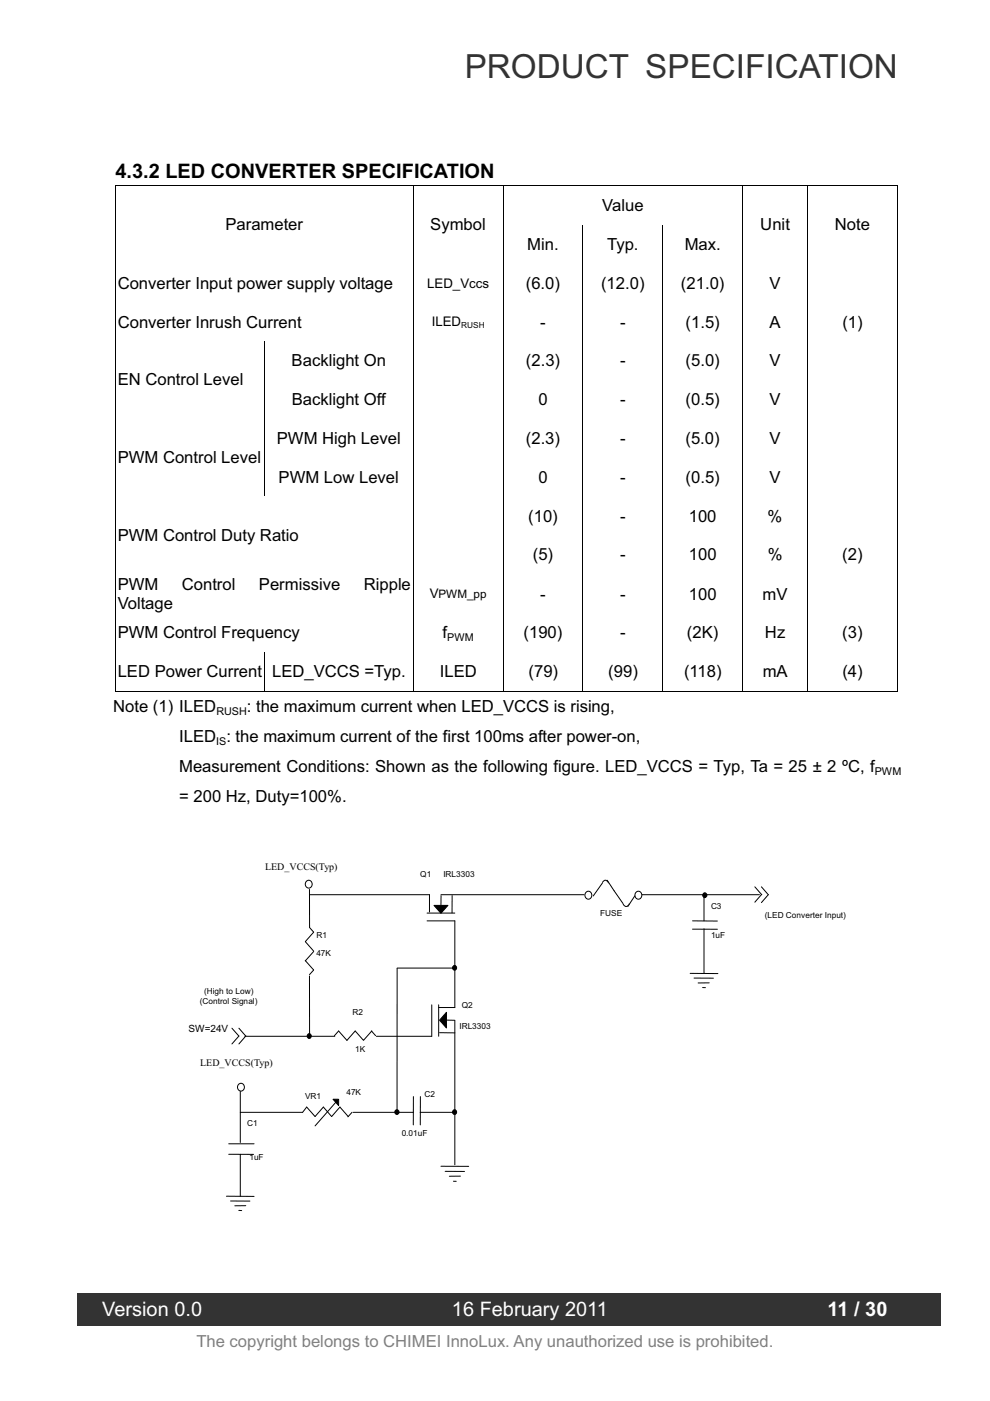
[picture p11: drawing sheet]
<svg xmlns="http://www.w3.org/2000/svg" width="210mm" height="297mm" viewBox="0 0 210 297" stroke-linecap="round" stroke-linejoin="round" font-family="sans-serif">
<path d="M16.4 274.3h183.1v6.8h-183.1z" fill="#333"/>
<g fill="#000">
<path d="M24.4 39.3h.2v.2h-.2zM190.2 39.3h.2v.2h-.2zM24.4 47.6h.2v.2h-.2zM24.4 55.8h.2v.2h-.2zM87.5 47.6h.2v.2h-.2zM87.5 55.8h.2v.2h-.2zM106.6 47.6h.1v.2h-.1zM106.6 55.8h.1v.2h-.1zM123.5 55.8h.2v.2h-.2zM140.4 55.8h.2v.2h-.2zM157.4 47.6h.1v.2h-.1zM157.4 55.8h.1v.2h-.1z"/>
<path d="M171.1 47.6h.2v.2h-.2zM171.1 55.8h.2v.2h-.2zM190.2 47.6h.2v.2h-.2zM190.2 55.8h.2v.2h-.2zM24.4 64h.2v.2h-.2zM24.4 72.3h.2v.1h-.2zM87.5 64h.2v.2h-.2zM87.5 72.3h.2v.1h-.2zM106.6 64h.1v.2h-.1zM106.6 72.3h.1v.1h-.1zM123.5 64h.2v.2h-.2zM123.5 72.3h.2v.1h-.2z"/>
<path d="M140.4 64h.2v.2h-.2zM140.4 72.3h.2v.1h-.2zM157.4 64h.1v.2h-.1zM157.4 72.3h.1v.1h-.1zM171.1 64h.2v.2h-.2zM171.1 72.3h.2v.1h-.2zM190.2 64h.2v.2h-.2zM190.2 72.3h.2v.1h-.2zM24.4 80.5h.2v.2h-.2zM24.4 88.7h.2v.2h-.2zM24.4 97h.2v.1h-.2zM56 80.5h.1v.2h-.1z"/>
<path d="M56 88.7h.1v.2h-.1zM56 97h.1v.1h-.1zM87.5 80.5h.2v.2h-.2zM87.5 88.7h.2v.2h-.2zM87.5 97h.2v.1h-.2zM106.6 80.5h.1v.2h-.1zM106.6 88.7h.1v.2h-.1zM106.6 97h.1v.1h-.1zM123.5 80.5h.2v.2h-.2zM123.5 88.7h.2v.2h-.2zM123.5 97h.2v.1h-.2zM140.4 80.5h.2v.2h-.2z"/>
<path d="M140.4 88.7h.2v.2h-.2zM140.4 97h.2v.1h-.2zM157.4 80.5h.1v.2h-.1zM157.4 88.7h.1v.2h-.1zM157.4 97h.1v.1h-.1zM171.1 80.5h.2v.2h-.2zM171.1 88.7h.2v.2h-.2zM171.1 97h.2v.1h-.2zM190.2 80.5h.2v.2h-.2zM190.2 88.7h.2v.2h-.2zM190.2 97h.2v.1h-.2zM24.4 105.2h.2v.1h-.2z"/>
<path d="M24.4 113.4h.2v.2h-.2zM87.5 105.2h.2v.1h-.2zM87.5 113.4h.2v.2h-.2zM106.6 105.2h.1v.1h-.1zM106.6 113.4h.1v.2h-.1zM123.5 105.2h.2v.1h-.2zM123.5 113.4h.2v.2h-.2zM140.4 105.2h.2v.1h-.2zM140.4 113.4h.2v.2h-.2zM157.4 105.2h.1v.1h-.1zM157.4 113.4h.1v.2h-.1zM171.1 105.2h.2v.1h-.2z"/>
<path d="M171.1 113.4h.2v.2h-.2zM190.2 105.2h.2v.1h-.2zM190.2 113.4h.2v.2h-.2zM24.4 121.7h.2v.1h-.2zM24.4 129.9h.2v.2h-.2zM24.4 138.2h.2v.1h-.2zM87.5 121.7h.2v.1h-.2zM87.5 129.9h.2v.2h-.2zM87.5 138.2h.2v.1h-.2zM106.6 121.7h.1v.1h-.1zM106.6 129.9h.1v.2h-.1zM106.6 138.2h.1v.1h-.1z"/>
<path d="M123.5 121.7h.2v.1h-.2zM123.5 129.9h.2v.2h-.2zM123.5 138.2h.2v.1h-.2zM140.4 121.7h.2v.1h-.2zM140.4 129.9h.2v.2h-.2zM140.4 138.2h.2v.1h-.2zM157.4 121.7h.1v.1h-.1zM157.4 129.9h.1v.2h-.1zM157.4 138.2h.1v.1h-.1zM171.1 121.7h.2v.1h-.2zM171.1 129.9h.2v.2h-.2zM171.1 138.2h.2v.1h-.2z"/>
<path d="M190.2 121.7h.2v.1h-.2zM190.2 129.9h.2v.2h-.2zM190.2 138.2h.2v.1h-.2zM190.2 146.4h.2v.2h-.2z"/>
</g>
<g fill="none" stroke="#000" stroke-width=".21">
<path d="M24.4 39.4h166M24.5 39.5v8.1M87.6 39.5v8.1M106.7 39.5v8.1M157.5 39.5v8.1M171.2 39.5v8.1M190.3 39.5v8.1M24.5 47.8v8M24.5 56v8M87.6 47.8v8M87.6 56v8M106.7 47.8v8"/>
<path d="M106.7 56v8M123.6 47.8v8M123.6 56v8M140.5 47.8v8M140.5 56v8M157.5 47.8v8M157.5 56v8M171.2 47.8v8M171.2 56v8M190.3 47.8v8M190.3 56v8M24.5 64.2v8.1"/>
<path d="M24.5 72.4v8.1M56 72.4v8.1M87.6 64.2v8.1M87.6 72.4v8.1M106.7 64.2v8.1M106.7 72.4v8.1M123.6 64.2v8.1M123.6 72.4v8.1M140.5 64.2v8.1M140.5 72.4v8.1M157.5 64.2v8.1M157.5 72.4v8.1"/>
<path d="M171.2 64.2v8.1M171.2 72.4v8.1M190.3 64.2v8.1M190.3 72.4v8.1M24.5 80.7v8M24.5 88.9v8.1M24.5 97.1v8.1M56 80.7v8M56 88.9v8.1M56 97.1v8.1M87.6 80.7v8M87.6 88.9v8.1"/>
<path d="M87.6 97.1v8.1M106.7 80.7v8M106.7 88.9v8.1M106.7 97.1v8.1M123.6 80.7v8M123.6 88.9v8.1M123.6 97.1v8.1M140.5 80.7v8M140.5 88.9v8.1M140.5 97.1v8.1M157.5 80.7v8M157.5 88.9v8.1"/>
<path d="M157.5 97.1v8.1M171.2 80.7v8M171.2 88.9v8.1M171.2 97.1v8.1M190.3 80.7v8M190.3 88.9v8.1M190.3 97.1v8.1M24.5 105.3v8.1M24.5 113.6v8.1M87.6 105.3v8.1M87.6 113.6v8.1M106.7 105.3v8.1"/>
<path d="M106.7 113.6v8.1M123.6 105.3v8.1M123.6 113.6v8.1M140.5 105.3v8.1M140.5 113.6v8.1M157.5 105.3v8.1M157.5 113.6v8.1M171.2 105.3v8.1M171.2 113.6v8.1M190.3 105.3v8.1M190.3 113.6v8.1M24.5 121.8v8.1"/>
<path d="M24.5 130.1v8.1M24.5 138.3v8.3M56 138.3v8.3M87.6 121.8v8.1M87.6 130.1v8.1M87.6 138.3v8.3M106.7 121.8v8.1M106.7 130.1v8.1M106.7 138.3v8.3M123.6 121.8v8.1M123.6 130.1v8.1M123.6 138.3v8.3"/>
<path d="M140.5 121.8v8.1M140.5 130.1v8.1M140.5 138.3v8.3M157.5 121.8v8.1M157.5 130.1v8.1M157.5 138.3v8.3M171.2 121.8v8.1M171.2 130.1v8.1M171.2 138.3v8.3M190.3 121.8v8.1M190.3 130.1v8.1M190.3 138.3v8.3"/>
<path d="M24.4 146.5h31.6M56.1 146.5h31.4M87.7 146.5h18.9M106.7 146.5h16.8M123.7 146.5h16.7M140.6 146.5h16.8M157.5 146.5h13.6M171.3 146.5h18.9M65.6 189.7h25.5v3.7M65.6 188.6v8l.9 1-1.8 2 1.8 2.1M90.6 195.2h5.8v18.4h-3.4M90.6 193.6h5.8"/>
<path d="M92 192h3l-1.5 1.6zM93.5 189.7h30.3M93.5 189.9v2M95.9 189.9l-.1 3.6M127.7 187.2l-1.9 2.8M128.7 186.6l1.5 2.2M136.1 189.7h24.9M146.8 195.2l5.3 .1M146.8 197h5.3M149.3 190.2v5M149.3 196.9v9.5M160 188l1.5 1.7"/>
<path d="M161.4 188l1.5 1.7-1.5 1.7M161.5 189.6l-1.5 1.7M49.2 218l1.5 1.7-1.5 1.6M50.7 218l1.4 1.7-1.4 1.6M51.9 219.7h19.1M64.7 203.7l1.8 2-.9 1M65.6 206.9v12.7M66.5 201.7l-1.8 2M78.8 218.6l.8 1M78.8 218.6l-1.7 2-1.8-2-1.7 2-1.8-2-.9 1M84.2 205.3v30.7M84.2 205.3h12.2"/>
<path d="M91.5 213v6.7h-11.7M93 213v6.7M93.2 218.9l3.2 .1M94.7 214.6v3.4l-1.5-1.7zM94.7 216.3h1.7M96.4 216.4v30.6M146.3 206.4h5.9M147.2 207.4h4.1M149 209.4h.6M150.4 208.4h-2.4M50.9 235.8h13.3l.8-1.1 1.8 2 1.8-2 1.7 2 1.8-2 1.7 2M50.9 231.4v10.8"/>
<path d="M70.6 233.1h1.2v1.3zM71.2 233.7l-4.4 5M74.7 235.8l-.9 1M74.9 235.8h12.7M87.7 232.5l-.1 6M89.1 235.8h6.8M89.1 232.5v6M48 253.6l5.9 .1M48.5 244.7l5.3 .1M48.5 242.5h5.4M48.9 254.6l4.1 .1M50.6 256.6l.6 .1"/>
<path d="M50.9 244.7v8.9M52.1 255.6l-2.3 .1M93.5 247.3h5.9M94.4 248.3l4.1 .1M96.1 250.4l.6 .1M97.6 249.4h-2.3"/>
<circle cx="65.5" cy="187.4" r=".8"/>
<circle cx="149.4" cy="189.8" r=".48"/>
<circle cx="65.6" cy="219.6" r=".47"/>
<circle cx="96.4" cy="205.2" r=".47"/>
<circle cx="51.1" cy="230.5" r=".79"/>
<circle cx="84.2" cy="235.8" r=".48"/>
<circle cx="96.4" cy="235.8" r=".47"/>
</g>
<g fill="#000">
<path d="M92 192h3l-1.5 1.6zM94.7 214.6v3.4l-1.5-1.7zM70.6 233.1h1.2v1.3z"/>
<circle cx="149.4" cy="189.8" r=".48"/>
<circle cx="65.6" cy="219.6" r=".47"/>
<circle cx="96.4" cy="205.2" r=".47"/>
<circle cx="84.2" cy="235.8" r=".48"/>
<circle cx="96.4" cy="235.8" r=".47"/>
</g>
<path d="M127.9 186.8a.54 .54 0 0 1 .9 .1l.2 .3-.6 1-.7-1.1z" fill-rule="evenodd" fill="#fff"/>
<path d="M127.7 187.1a.65 .65 0 0 1 .7-.5 .65 .65 0 0 1 .6 .6" fill="none" stroke="#000" stroke-width=".21"/>
<path d="M124.2 189.2a.76 .76 0 0 1 1.1 .1 .76 .76 0 0 1 0 1 .76 .76 0 0 1-1.1 .1 .92 .92 0 0 1 0-1.2z" fill-rule="evenodd" fill="#fff"/>
<path d="M124.2 189.2a.76 .76 0 0 1 1.1 .1 .76 .76 0 0 1 0 1 .76 .76 0 0 1-1.1 .1 .92 .92 0 0 1 0-1.2z" fill="none" stroke="#000" stroke-width=".21"/>
<path d="M134.8 189.2a.77 .77 0 0 1 1.1 .1 .77 .77 0 0 1 0 1 .77 .77 0 0 1-1.1 .1 .95 .95 0 0 1 0-1.2z" fill-rule="evenodd" fill="#fff"/>
<path d="M130.2 188.8l1.9 2.8M134.6 190l-1.5 2.2M134.8 189.2a.77 .77 0 0 1 1.1 .1 .77 .77 0 0 1 0 1 .77 .77 0 0 1-1.1 .1 .95 .95 0 0 1 0-1.2z" fill="none" stroke="#000" stroke-width=".21"/>
<path d="M132.8 190.6l.6 1a.65 .65 0 0 1-.6 .6 .65 .65 0 0 1-.7-.5z" fill-rule="evenodd" fill="#fff"/>
<path d="M133.4 191.6a.65 .65 0 0 1-.6 .6 .65 .65 0 0 1-.7-.5" fill="none" stroke="#000" stroke-width=".21"/>
<text font-size="7" fill="#333" x="98.5" y="16.6">PRODUCT SPECIFICATION</text>
<text font-size="4.2" x="24.5" y="37.8">4.3.2 LED CONVERTER SPECIFICATION</text>
<g font-size="4.2" fill="#fff">
<text x="21.7" y="279">Version 0.0</text>
<text x="95.8" y="279">16 February 2011</text>
<text x="175.5" y="279">11 / 30</text>
</g>
<g font-size="3.5">
<text x="127.7" y="44.8">Value</text>
<text x="47.8" y="48.8">Parameter</text>
<text x="91.2" y="48.8">Symbol</text>
<text x="111.8" y="53">Min.</text>
<text x="128.7" y="53">Typ.</text>
<text x="145.2" y="53">Max.</text>
<text x="161.2" y="48.8">Unit</text>
<text x="177" y="48.8">Note</text>
<text x="25" y="61.2">Converter Input power supply voltage</text>
<text x="111.5" y="61.2">(6.0)</text>
<text x="127.4" y="61.2">(12.0)</text>
<text x="144.4" y="61.2">(21.0)</text>
<text x="163.2" y="61.2">V</text>
<text x="25" y="69.4">Converter Inrush Current</text>
<text x="114.5" y="69.4">-</text>
<text x="131.5" y="69.4">-</text>
<text x="145.3" y="69.4">(1.5)</text>
<text x="163.2" y="69.4">A</text>
<text x="178.6" y="69.4">(1)</text>
<text x="61.8" y="77.7">Backlight On</text>
<text x="111.5" y="77.7">(2.3)</text>
<text x="131.5" y="77.7">-</text>
<text x="145.4" y="77.7">(5.0)</text>
<text x="163.2" y="77.7">V</text>
<text x="25" y="81.7">EN Control Level</text>
<text x="61.8" y="85.9">Backlight Off</text>
<text x="114.2" y="85.9">0</text>
<text x="131.5" y="85.9">-</text>
<text x="145.3" y="85.9">(0.5)</text>
<text x="163.2" y="85.9">V</text>
<text x="58.7" y="94.1">PWM High Level</text>
<text x="111.5" y="94.1">(2.3)</text>
<text x="131.5" y="94.1">-</text>
<text x="145.3" y="94.1">(5.0)</text>
<text x="163.2" y="94.1">V</text>
<text x="25" y="98.2">PWM Control Level</text>
<text x="59.1" y="102.4">PWM Low Level</text>
<text x="114.2" y="102.4">0</text>
<text x="131.5" y="102.4">-</text>
<text x="145.3" y="102.4">(0.5)</text>
<text x="163.2" y="102.4">V</text>
<text x="112" y="110.6">(10)</text>
<text x="131.5" y="110.6">-</text>
<text x="146" y="110.6">100</text>
<text x="162.8" y="110.6">%</text>
<text x="25" y="114.6">PWM Control Duty Ratio</text>
<text x="113" y="118.8">(5)</text>
<text x="131.5" y="118.8">-</text>
<text x="146" y="118.8">100</text>
<text x="162.8" y="118.8">%</text>
<text x="178.6" y="118.8">(2)</text>
<text x="25" y="125.1">PWM</text>
<text x="38.6" y="125.1">Control</text>
<text x="54.9" y="125.1">Permissive</text>
<text x="77.1" y="125.1">Ripple</text>
<text x="25" y="129.1">Voltage</text>
<text x="114.5" y="127.1">-</text>
<text x="131.5" y="127.1">-</text>
<text x="146" y="127.1">100</text>
<text x="161.7" y="127.1">mV</text>
<text x="25" y="135.4">PWM Control Frequency</text>
<text x="93.8" y="135.4">f</text>
<text x="111" y="135.4">(190)</text>
<text x="131.5" y="135.4">-</text>
<text x="145.6" y="135.4">(2K)</text>
<text x="162.2" y="135.4">Hz</text>
<text x="178.6" y="135.4">(3)</text>
<text x="25" y="143.6">LED Power Current LED_VCCS =Typ.</text>
<text x="93.3" y="143.6">ILED</text>
<text x="112.1" y="143.6">(79)</text>
<text x="129" y="143.6">(99)</text>
<text x="145" y="143.6">(118)</text>
<text x="161.7" y="143.6">mA</text>
<text x="178.6" y="143.6">(4)</text>
<text x="24" y="151">Note (1) ILED</text>
<text x="52.3" y="151">: the maximum current when LED_VCCS is rising,</text>
<text x="38" y="157.4">ILED : the maximum current of the first 100ms after power-on,</text>
<text x="38" y="163.7">Measurement Conditions: Shown as the following figure. LED_VCCS = Typ, Ta = 25 ± 2 ºC, f</text>
<text x="38" y="170.1">= 200 Hz, Duty=100%.</text>
</g>
<text font-size="3.5" fill="#808080" x="41.6" y="285.6">The copyright belongs to CHIMEI InnoLux. Any unauthorized use is prohibited.</text>
<g font-size="2.8">
<text x="90.6" y="61">LED_Vccs</text>
<text x="91.5" y="69.2">ILED</text>
<text x="91.1" y="126.9">V</text>
</g>
<text font-size="2.5" x="93" y="126.9">PWM_pp</text>
<g font-size="2.3">
<text x="94.8" y="135.9">PWM</text>
<text x="45.9" y="151.6">RUSH</text>
<text x="45.8" y="157.9">IS</text>
<text x="185.5" y="164.3">PWM</text>
</g>
<g font-size="2.1">
<text x="56.2" y="184.4">LED_VCCS(Typ)</text>
<text x="40" y="218.9">SW=24V</text>
<text x="42.5" y="226.1">LED_VCCS(Typ)</text>
</g>
<g font-size="1.8">
<text x="97.8" y="69.6">RUSH</text>
<text x="89.1" y="186">Q1</text>
<text x="94" y="186">IRL3303</text>
<text x="127.3" y="194.3">FUSE</text>
<text x="150.7" y="192.7">C3</text>
<text x="162.2" y="194.6">(LED Converter Input)</text>
<text x="67.1" y="198.8">R1</text>
<text x="67.1" y="202.6">47K</text>
<text x="150.7" y="198.8">1uF</text>
<text x="42.4" y="212.8">(Control Signal)</text>
<text x="43.3" y="210.8">(High to Low)</text>
<text x="74.8" y="215.2">R2</text>
<text x="97.9" y="213.8">Q2</text>
<text x="97.4" y="218.2">IRL3303</text>
<text x="75.3" y="223">1K</text>
<text x="64.7" y="233">VR1</text>
<text x="73.4" y="232.1">47K</text>
<text x="90" y="232.7">C2</text>
<text x="52.4" y="238.8">C1</text>
<text x="85.2" y="240.8">0.01uF</text>
<text x="52.9" y="246">1uF</text>
</g>
</svg>
